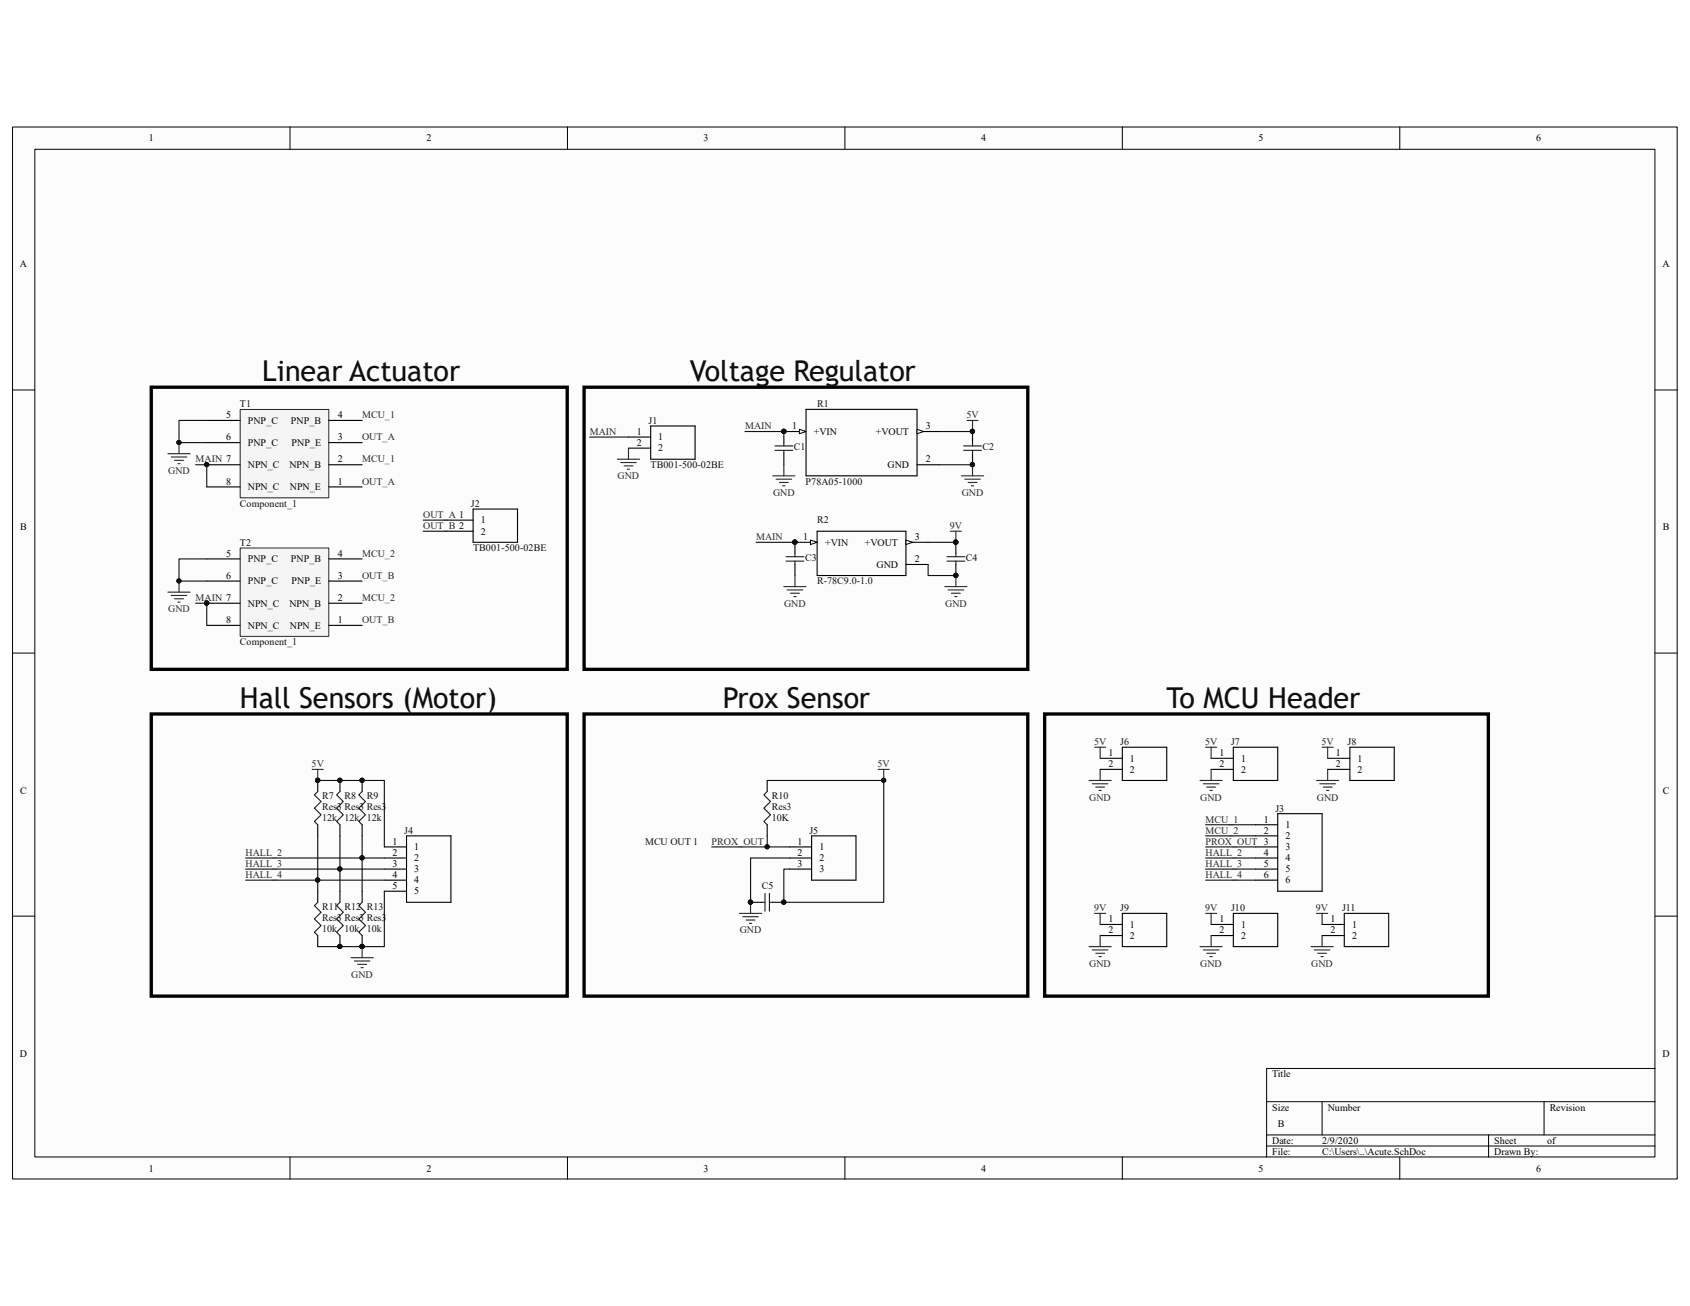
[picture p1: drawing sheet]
<svg xmlns="http://www.w3.org/2000/svg" width="279mm" height="216mm" viewBox="0 0 279 216" stroke-linecap="round" stroke-linejoin="round" font-family="sans-serif">
<path d="M2.1 21h275.2v173.9h-275.2z" fill="#fcfcfc"/>
<path d="M2.1 21h275.2v173.9h-275.2z" fill="none" stroke="#000" stroke-width=".17"/>
<path d="M5.8 24.7h267.8v166.6h-267.8z" fill="#fcfcfc"/>
<g fill="none" stroke="#000" stroke-width=".17">
<path d="M5.8 24.7h267.8v166.6h-267.8zM47.9 21v3.6M93.8 21v3.6M139.7 21v3.6M185.6 21v3.6M231.4 21v3.6M2.1 64.5h3.6M273.6 64.5h3.7M2.1 108h3.6M273.6 108h3.7M2.1 151.5h3.6M273.6 151.5h3.7"/>
<path d="M273.6 176.6h-64.2v14.7M47.9 191.3v3.6M93.8 191.3v3.6M139.7 191.3v3.6M185.6 191.3v3.6M209.4 182.1h64.2M209.4 187.6h64.2M209.4 189.5h64.2M218.6 182.1v5.5M231.4 191.3v3.6M246.1 187.6v3.7M255.3 182.1v5.5"/>
</g>
<path d="M74.5 87.8h3.7M74.5 86h3.7M78.2 84.2h7.4v5.5h-7.4z" fill="none" stroke="#000" stroke-width=".18"/>
<path d="M39.8 67.7h14.6v14.6h-14.6z" fill="#f5f5f5"/>
<path d="M39.7 67.7h14.7v14.6h-14.7z" fill="none" stroke="#262626" stroke-width=".17"/>
<path d="M34.2 76.8h5.5M34.2 73.2h5.5M34.2 69.5h5.5M54.4 76.8h5.5M54.4 73.2h5.5M54.4 69.5h5.5M34.2 80.5h5.5M54.4 80.5h5.5" fill="none" stroke="#000" stroke-width=".18"/>
<circle cx="34.2" cy="76.8" r=".34" fill="#0e0e0e" stroke="#0e0e0e" stroke-width=".17"/>
<path d="M39.8 90.6h14.6v14.6h-14.6z" fill="#f5f5f5"/>
<path d="M39.7 90.6h14.7v14.6h-14.7z" fill="none" stroke="#262626" stroke-width=".17"/>
<g fill="none" stroke="#000" stroke-width=".18">
<path d="M133.3 67.7h18.3v11h-18.3zM151.6 76.8h3.7M151.6 71.3h3.7M34.2 99.7h5.5M34.2 96.1h5.5M34.2 92.4h5.5M54.4 99.7h5.5M54.4 96.1h5.5M54.4 92.4h5.5M34.2 103.4h5.5M54.4 103.4h5.5M126.8 129v1.9"/>
<path d="M126.8 136.3v1.9M124.1 149.2h1.8M127.8 149.2h1.8"/>
</g>
<g fill="#0e0e0e" stroke="#0e0e0e" stroke-width=".17">
<circle cx="34.2" cy="99.7" r=".34"/>
<circle cx="29.6" cy="73.1" r=".34"/>
<circle cx="29.6" cy="96" r=".34"/>
<circle cx="124.1" cy="149.1" r=".34"/>
<circle cx="129.6" cy="149.1" r=".34"/>
<circle cx="146.1" cy="129" r=".34"/>
</g>
<g fill="none" stroke="#262626" stroke-width=".18">
<path d="M27.8 75h3.6M28.3 75.5h2.6M28.9 76.1h1.4M29.4 76.6h.4M29.6 73.2v1.8M27.8 97.9h3.6M28.3 98.4h2.6M28.9 99h1.4M29.4 99.5h.4M29.6 96.1v1.8M145.2 127.2h1.8M146.1 127.2v1.8"/>
<path d="M122.3 151h3.6M122.8 151.5h2.6M123.4 152.1h1.4M123.9 152.6h.4M124.1 149.2v1.8"/>
</g>
<path d="M126.8 130.9l-.5 .5 1.1 1.1-1.1 1.1 1.1 1.1-1.1 1.1 .5 .5M125.9 149.2h.6M126.5 147.7v2.9M127.2 147.7v2.9M127.2 149.2h.6" fill="none" stroke="#1c1c1c" stroke-width=".18"/>
<path d="M151.6 71l1.1 .3-1.1 .4z" fill="#fcfcfc"/>
<path d="M151.6 71l1.1 .3-1.1 .4z" fill="none" stroke="#000" stroke-width=".17"/>
<path d="M129.6 71.3h3.7" fill="none" stroke="#000" stroke-width=".18"/>
<path d="M132.2 71l1.1 .3-1.1 .4z" fill="#fcfcfc"/>
<path d="M132.2 71l1.1 .3-1.1 .4z" fill="none" stroke="#000" stroke-width=".17"/>
<g fill="#0e0e0e" stroke="#0e0e0e" stroke-width=".17">
<circle cx="129.6" cy="71.3" r=".34"/>
<circle cx="160.8" cy="71.3" r=".34"/>
<circle cx="160.8" cy="76.8" r=".34"/>
<circle cx="131.4" cy="89.6" r=".34"/>
<circle cx="158" cy="89.6" r=".34"/>
<circle cx="158" cy="95.1" r=".34"/>
<circle cx="52.5" cy="129" r=".34"/>
<circle cx="59.9" cy="129" r=".34"/>
<circle cx="56.2" cy="129" r=".34"/>
</g>
<g fill="none" stroke="#000" stroke-width=".18">
<path d="M103.9 74.1h3.7M103.9 72.3h3.7M107.6 70.4h7.3v5.5h-7.3zM129.6 71.3v1.9M129.6 75v1.8M160.8 71.3v1.9M160.8 75v1.8M131.4 89.7v1.8M131.4 93.3v1.8M135.1 87.8h14.7v7.3h-14.7zM149.8 93.3h3.6M149.8 89.7h3.6"/>
<path d="M158 89.7v1.8M158 93.3v1.8M52.5 129v1.9M52.5 136.3v1.9M56.2 129v1.9M56.2 136.3v1.9M59.9 129v1.9M59.9 136.3v1.9"/>
</g>
<g fill="none" stroke="#1c1c1c" stroke-width=".18">
<path d="M128.1 74.5h3M128.1 73.7h3M129.6 73.2v.5M129.6 74.5v.5M159.3 74.5h3M159.3 73.7h3M160.8 73.2v.5M160.8 74.5v.5M130 92.8h2.9M130 92h2.9M131.4 91.5v.5M131.4 92.8v.5"/>
<path d="M156.6 92.8h2.9M156.6 92h2.9M158 91.5v.5M158 92.8v.5M52.5 130.9l-.5 .5 1.1 1.1-1.1 1.1 1.1 1.1-1.1 1.1 .5 .5M56.2 130.9l-.6 .5 1.2 1.1-1.2 1.1 1.2 1.1-1.2 1.1 .6 .5M59.9 130.9l-.6 .5 1.1 1.1-1.1 1.1 1.1 1.1-1.1 1.1 .6 .5"/>
</g>
<g fill="none" stroke="#262626" stroke-width=".18">
<path d="M102.1 75.9h3.6M102.6 76.5h2.6M103.2 77h1.4M103.7 77.6h.4M103.9 74.1v1.8M127.8 78.7h3.6M128.3 79.2h2.6M128.9 79.8h1.4M129.6 76.8v1.9M158.9 78.7h3.7M159.5 79.2h2.6M159.9 69.5h1.8"/>
<path d="M160 79.8h1.5M160.8 69.5v1.8M160.8 76.8v1.9M129.4 80.3h.4M129.6 97h3.7M130.1 97.5h2.6M130.7 98.1h1.5M131.2 98.6h.4M131.4 95.1v1.9M156.2 97h3.7M156.7 97.5h2.6M157.1 87.8h1.8"/>
<path d="M157.3 98.1h1.5M157.8 98.6h.4M158 87.8v1.9M158 95.1v1.9M160.6 80.3h.4M51.6 127.2h1.8M52.5 127.2v1.8"/>
</g>
<path d="M25 64h68.8v46.7h-68.8zM96.6 64h73.3v46.7h-73.3zM25 118h68.8v46.7h-68.8zM96.6 118h73.3v46.7h-73.3z" fill="none" stroke="#000" stroke-width=".55"/>
<path d="M149.8 89.3l1.1 .4-1.1 .3z" fill="#fcfcfc"/>
<path d="M149.8 89.3l1.1 .4-1.1 .3z" fill="none" stroke="#000" stroke-width=".17"/>
<path d="M131.4 89.7h3.7" fill="none" stroke="#000" stroke-width=".18"/>
<path d="M134 89.3l1.1 .4-1.1 .3z" fill="#fcfcfc"/>
<path d="M134 89.3l1.1 .4-1.1 .3z" fill="none" stroke="#000" stroke-width=".17"/>
<g fill="#0e0e0e" stroke="#0e0e0e" stroke-width=".17">
<circle cx="131.4" cy="89.6" r=".34"/>
<circle cx="56.2" cy="156.5" r=".34"/>
<circle cx="59.9" cy="156.5" r=".34"/>
<circle cx="34.2" cy="76.8" r=".34"/>
<circle cx="29.6" cy="96" r=".34"/>
<circle cx="29.6" cy="73.1" r=".34"/>
<circle cx="129.6" cy="149.1" r=".34"/>
<circle cx="146.1" cy="129" r=".34"/>
<circle cx="160.8" cy="76.8" r=".34"/>
<circle cx="160.8" cy="71.3" r=".34"/>
<circle cx="158" cy="89.6" r=".34"/>
<circle cx="158" cy="95.1" r=".34"/>
<circle cx="129.6" cy="71.3" r=".34"/>
<circle cx="34.2" cy="99.7" r=".34"/>
<circle cx="52.5" cy="129" r=".34"/>
<circle cx="56.2" cy="129" r=".34"/>
<circle cx="59.9" cy="129" r=".34"/>
<circle cx="59.9" cy="141.8" r=".34"/>
<circle cx="56.2" cy="143.6" r=".34"/>
<circle cx="52.5" cy="145.5" r=".34"/>
<circle cx="126.8" cy="140" r=".34"/>
<circle cx="124.1" cy="149.1" r=".34"/>
</g>
<g fill="none" stroke="#000" stroke-width=".18">
<path d="M67.2 138.2h7.3v11h-7.3zM134.2 138.2h7.3v7.3h-7.3zM181.9 127.2h3.7M181.9 125.4h3.7M185.6 123.5h7.3v5.5h-7.3zM200.2 127.2h3.7M200.2 125.4h3.7M203.9 123.5h7.3v5.5h-7.3zM207.6 138.2h3.6M207.6 136.3h3.6M211.2 134.5h7.4v12.8h-7.4zM219.5 127.2h3.7"/>
<path d="M219.5 125.4h3.7M223.2 123.5h7.3v5.5h-7.3zM52.5 147.3v1.9M52.5 154.7v1.8M56.2 147.3v1.9M56.2 154.7v1.8M59.9 147.3v1.9M59.9 154.7v1.8M63.5 145.5h3.7M63.5 143.7h3.7M63.5 141.8h3.7M63.5 140h3.7"/>
<path d="M63.5 147.3h3.7M130.5 143.7h3.7M130.5 141.8h3.7M130.5 140h3.7M181.9 154.7h3.7M181.9 152.8h3.7M185.6 151h7.3v5.5h-7.3zM200.2 154.7h3.7M200.2 152.8h3.7M203.9 151h7.3v5.5h-7.3zM207.6 145.5h3.6M207.6 143.7h3.6"/>
<path d="M207.6 141.8h3.6M207.6 140h3.6M218.6 154.7h3.6M218.6 152.8h3.6M222.2 151h7.4v5.5h-7.4z"/>
</g>
<path d="M172.7 118h73.4v46.7h-73.4z" fill="none" stroke="#000" stroke-width=".55"/>
<g fill="none" stroke="#262626" stroke-width=".18">
<path d="M180 129h3.7M180.6 129.6h2.6M181 123.5h1.8M181.1 130.1h1.5M181.7 130.7h.4M181.9 123.5v1.9M181.9 127.2v1.8M198.4 129h3.7M198.9 129.6h2.6M199.3 123.5h1.8M199.5 130.1h1.5M200 130.7h.4"/>
<path d="M200.2 123.5v1.9M200.2 127.2v1.8M217.7 129h3.6M218.2 129.6h2.6M218.6 123.5h1.8M218.8 130.1h1.4M219.3 130.7h.4M219.5 123.5v1.9M219.5 127.2v1.8M58 158.3h3.7M58.6 158.9h2.6M59.1 159.4h1.5"/>
<path d="M59.7 160h.4M59.9 156.5v1.8M180 156.5h3.7M180.6 157h2.6M181 151h1.8M181.1 157.6h1.5M181.7 158.1h.4M181.9 151v1.8M181.9 154.7v1.8M198.4 156.5h3.7M198.9 157h2.6M199.3 151h1.8"/>
<path d="M199.5 157.6h1.5M200 158.1h.4M200.2 151v1.8M200.2 154.7v1.8M216.7 156.5h3.7M217.3 157h2.6M217.7 151h1.8M217.8 157.6h1.5M218.4 158.1h.4M218.6 151v1.8M218.6 154.7v1.8"/>
</g>
<path d="M52.5 149.2l-.5 .5 1.1 1.1-1.1 1.1 1.1 1.1-1.1 1.1 .5 .6M56.2 149.2l-.6 .5 1.2 1.1-1.2 1.1 1.2 1.1-1.2 1.1 .6 .6M59.9 149.2l-.6 .5 1.1 1.1-1.1 1.1 1.1 1.1-1.1 1.1 .6 .6" fill="none" stroke="#1c1c1c" stroke-width=".18"/>
<g fill="none" stroke="#0e0e0e" stroke-width=".18">
<path d="M32.3 76.8h1.9v3.7M34.2 69.5h-4.6v3.7h4.6M97.5 72.3h6.4M123.2 71.3h6.4M155.3 76.8h5.5M155.3 71.3h5.5M32.3 99.7h1.9v3.7M34.2 92.4h-4.6v3.7h4.6M70 86h4.5M70 87.8h4.5M125 89.7h6.4M153.4 93.3v1.8h4.6"/>
<path d="M153.4 89.7h4.6M52.5 129h11v11M52.5 138.2v7.3h11M56.2 138.2v9.1M59.9 138.2v9.1M126.8 129h19.3v20.2h-16.5v-5.5h.9M126.8 138.2v1.8h3.7M199.3 136.3h8.3M199.3 138.2h8.3M40.6 143.7h22.9M40.6 141.8h22.9M40.6 145.5h11.9v1.8"/>
<path d="M63.5 147.3v9.2h-11M117.7 140h9.1M130.5 141.8h-6.4v7.4M199.3 145.5h8.3M199.3 140h8.3M199.3 141.8h8.3M199.3 143.7h8.3"/>
</g>
<g font-size="4.8" fill="#0e0e0e">
<text x="43.3" y="62.9">Linear Actuator</text>
<text x="114" y="62.9">Voltage Regulator</text>
<text x="39.7" y="117">Hall Sensors (Motor)</text>
<text x="119.5" y="117">Prox Sensor</text>
<text x="192.9" y="117">To MCU Header</text>
</g>
<g font-size="1.7">
<text x="24.6" y="23.4">1</text>
<text x="70.5" y="23.4">2</text>
<text x="116.3" y="23.4">3</text>
<text x="162.2" y="23.4">4</text>
<text x="208.1" y="23.4">5</text>
<text x="254" y="23.4">6</text>
<text x="3.3" y="44.2">A</text>
<text x="274.9" y="44.2">A</text>
<text x="37.4" y="69.1">5</text>
<text x="41" y="70.1">PNP_C</text>
<text x="48.1" y="70.1">PNP_B</text>
<text x="55.8" y="69.1">4</text>
<text x="105.3" y="71.9">1</text>
<text x="131" y="71">1</text>
<text x="134.5" y="71.9">+VIN</text>
<text x="144.8" y="71.9">+VOUT</text>
<text x="153.1" y="71">3</text>
<text x="37.4" y="72.8">6</text>
<text x="41" y="77.4">NPN_C</text>
<text x="41" y="73.7">PNP_C</text>
<text x="47.8" y="77.4">NPN_B</text>
<text x="48.2" y="73.7">PNP_E</text>
<text x="55.8" y="76.5">2</text>
<text x="55.8" y="72.8">3</text>
<text x="105.3" y="73.7">2</text>
<text x="108.8" y="74.6">2</text>
<text x="108.8" y="72.8">1</text>
<text x="146.7" y="77.4">GND</text>
<text x="153.1" y="76.5">2</text>
<text x="37.4" y="80.1">8</text>
<text x="41" y="81.1">NPN_C</text>
<text x="47.9" y="81.1">NPN_E</text>
<text x="55.8" y="80.1">1</text>
<text x="3.3" y="87.7">B</text>
<text x="79.5" y="88.4">2</text>
<text x="79.5" y="86.5">1</text>
<text x="132.8" y="89.3">1</text>
<text x="151.3" y="89.3">3</text>
<text x="274.9" y="87.7">B</text>
<text x="37.4" y="95.7">6</text>
<text x="37.4" y="92">5</text>
<text x="41" y="93">PNP_C</text>
<text x="48.1" y="93">PNP_B</text>
<text x="55.8" y="95.7">3</text>
<text x="55.8" y="92">4</text>
<text x="136.4" y="90.2">+VIN</text>
<text x="143" y="90.2">+VOUT</text>
<text x="144.9" y="93.9">GND</text>
<text x="151.3" y="93">2</text>
<text x="41" y="100.3">NPN_C</text>
<text x="41" y="96.6">PNP_C</text>
<text x="47.8" y="100.3">NPN_B</text>
<text x="48.2" y="96.6">PNP_E</text>
<text x="55.8" y="99.4">2</text>
<text x="37.4" y="103">8</text>
<text x="41" y="103.9">NPN_C</text>
<text x="47.9" y="103.9">NPN_E</text>
<text x="55.8" y="103">1</text>
<text x="183.3" y="125">1</text>
<text x="186.8" y="125.9">1</text>
<text x="201.6" y="125">1</text>
<text x="205.2" y="125.9">1</text>
<text x="220.9" y="125">1</text>
<text x="224.5" y="125.9">1</text>
<text x="3.3" y="131.2">C</text>
<text x="183.3" y="126.8">2</text>
<text x="186.8" y="127.8">2</text>
<text x="201.6" y="126.8">2</text>
<text x="205.2" y="127.8">2</text>
<text x="220.9" y="126.8">2</text>
<text x="224.5" y="127.8">2</text>
<text x="274.9" y="131.2">C</text>
<text x="209" y="137.8">2</text>
<text x="209" y="136">1</text>
<text x="212.5" y="136.9">1</text>
<text x="64.9" y="143.3">3</text>
<text x="64.9" y="141.5">2</text>
<text x="64.9" y="139.7">1</text>
<text x="68.5" y="142.4">2</text>
<text x="68.5" y="140.5">1</text>
<text x="131.9" y="143.3">3</text>
<text x="131.9" y="141.5">2</text>
<text x="131.9" y="139.7">1</text>
<text x="135.5" y="142.4">2</text>
<text x="135.5" y="140.5">1</text>
<text x="209" y="143.3">5</text>
<text x="209" y="141.5">4</text>
<text x="212.5" y="142.4">4</text>
<text x="212.5" y="140.5">3</text>
<text x="212.5" y="138.7">2</text>
<text x="64.9" y="147">5</text>
<text x="64.9" y="145.2">4</text>
<text x="68.5" y="147.9">5</text>
<text x="68.5" y="146">4</text>
<text x="68.5" y="144.2">3</text>
<text x="135.5" y="144.2">3</text>
<text x="209" y="145.2">6</text>
<text x="212.5" y="146">6</text>
<text x="212.5" y="144.2">5</text>
<text x="183.3" y="154.3">2</text>
<text x="183.3" y="152.5">1</text>
<text x="186.8" y="155.2">2</text>
<text x="186.8" y="153.4">1</text>
<text x="201.6" y="154.3">2</text>
<text x="201.6" y="152.5">1</text>
<text x="205.2" y="155.2">2</text>
<text x="205.2" y="153.4">1</text>
<text x="220" y="154.3">2</text>
<text x="220" y="152.5">1</text>
<text x="223.5" y="155.2">2</text>
<text x="223.5" y="153.4">1</text>
<text x="3.3" y="174.7">D</text>
<text x="210.3" y="178.1">Title</text>
<text x="274.9" y="174.7">D</text>
<text x="210.3" y="183.6">Size</text>
<text x="219.5" y="183.6">Number</text>
<text x="256.2" y="183.6">Revision</text>
<text x="210.3" y="189.1">Date:</text>
<text x="210.3" y="190.9">File:</text>
<text x="211.2" y="186.4">B</text>
<text x="218.6" y="189.1">2/9/2020</text>
<text x="218.6" y="190.9">C:\Users\..\Acute.SchDoc</text>
<text x="247" y="189.1">Sheet</text>
<text x="247" y="190.9">Drawn By:</text>
<text x="255.8" y="189.1">of</text>
<text x="24.6" y="193.7">1</text>
<text x="70.5" y="193.7">2</text>
<text x="116.3" y="193.7">3</text>
<text x="162.2" y="193.7">4</text>
<text x="208.1" y="193.7">5</text>
<text x="254" y="193.7">6</text>
</g>
<g font-size="1.7" fill="#0e0e0e">
<text x="39.7" y="67.3">T1</text>
<text x="107.2" y="70.1">J1</text>
<text x="135.1" y="67.3">R1</text>
<text x="107.6" y="77.4">TB001-500-02BE</text>
<text x="131.2" y="74.5">C1</text>
<text x="162.4" y="74.5">C2</text>
<text x="39.7" y="83.8">Component_1</text>
<text x="77.9" y="83.8">J2</text>
<text x="133.2" y="80.1">P78A05-1000</text>
<text x="135.1" y="86.5">R2</text>
<text x="39.7" y="90.2">T2</text>
<text x="78.2" y="91.1">TB001-500-02BE</text>
<text x="133.1" y="92.8">C3</text>
<text x="159.7" y="92.8">C4</text>
<text x="135.1" y="96.6">R-78C9.0-1.0</text>
<text x="39.7" y="106.7">Component_1</text>
<text x="185.2" y="123.2">J6</text>
<text x="203.5" y="123.2">J7</text>
<text x="222.8" y="123.2">J8</text>
<text x="53.3" y="135.8">12k</text>
<text x="53.3" y="132.1">R7</text>
<text x="53.3" y="134">Res3 Res3 Res3</text>
<text x="56.9" y="135.8">12k</text>
<text x="56.9" y="132.1">R8</text>
<text x="60.6" y="135.8">12k</text>
<text x="60.6" y="132.1">R9</text>
<text x="66.8" y="137.8">J4</text>
<text x="127.6" y="135.8">10K</text>
<text x="127.6" y="132.1">R10</text>
<text x="127.6" y="134">Res3</text>
<text x="133.8" y="137.8">J5</text>
<text x="210.9" y="134.2">J3</text>
<text x="106.6" y="139.7">MCU OUT 1</text>
<text x="125.9" y="147">C5</text>
<text x="53.3" y="154.1">10k</text>
<text x="53.3" y="150.5">R11 R12 R13</text>
<text x="53.3" y="152.3">Res3 Res3 Res3</text>
<text x="56.9" y="154.1">10k</text>
<text x="60.6" y="154.1">10k</text>
<text x="185.2" y="150.6">J9</text>
<text x="203.5" y="150.6">J10</text>
<text x="221.9" y="150.6">J11</text>
</g>
<g font-size="1.7" fill="#262626">
<text x="59.9" y="69.1">MCU_1</text>
<text x="97.5" y="71.9">MAIN</text>
<text x="123.2" y="71">MAIN</text>
<text x="159.8" y="69.1">5V</text>
<text x="32.3" y="76.5">MAIN 7</text>
<text x="59.9" y="76.5">MCU_1</text>
<text x="59.9" y="72.8">OUT_A</text>
<text x="27.8" y="78.3">GND</text>
<text x="59.9" y="80.1">OUT_A</text>
<text x="102.1" y="79.2">GND</text>
<text x="127.8" y="82">GND</text>
<text x="159" y="82">GND</text>
<text x="70" y="85.6">OUT_A 1</text>
<text x="70" y="87.5">OUT_B 2</text>
<text x="125" y="89.3">MAIN</text>
<text x="157" y="87.5">9V</text>
<text x="59.9" y="92">MCU_2</text>
<text x="59.9" y="95.7">OUT_B</text>
<text x="27.8" y="101.2">GND</text>
<text x="32.3" y="99.4">MAIN 7</text>
<text x="59.9" y="99.4">MCU_2</text>
<text x="129.6" y="100.3">GND</text>
<text x="156.3" y="100.3">GND</text>
<text x="59.9" y="103">OUT_B</text>
<text x="180.9" y="123.2">5V</text>
<text x="199.2" y="123.2">5V</text>
<text x="218.5" y="123.2">5V</text>
<text x="51.5" y="126.8">5V</text>
<text x="145.1" y="126.8">5V</text>
<text x="180.1" y="132.3">GND</text>
<text x="198.4" y="132.3">GND</text>
<text x="199.3" y="136">MCU_1</text>
<text x="199.3" y="137.8">MCU_2</text>
<text x="217.7" y="132.3">GND</text>
<text x="40.6" y="141.5">HALL_2</text>
<text x="40.6" y="143.3">HALL_3</text>
<text x="117.6" y="139.7">PROX_OUT</text>
<text x="199.3" y="139.7">PROX_OUT 3</text>
<text x="199.3" y="141.5">HALL_2</text>
<text x="199.3" y="143.3">HALL_3</text>
<text x="40.6" y="145.2">HALL_4</text>
<text x="199.3" y="145.2">HALL_4</text>
<text x="122.3" y="154.3">GND</text>
<text x="180.9" y="150.6">9V</text>
<text x="199.2" y="150.6">9V</text>
<text x="217.6" y="150.6">9V</text>
<text x="58.1" y="161.6">GND</text>
<text x="180.1" y="159.8">GND</text>
<text x="198.4" y="159.8">GND</text>
<text x="216.8" y="159.8">GND</text>
</g>
</svg>
